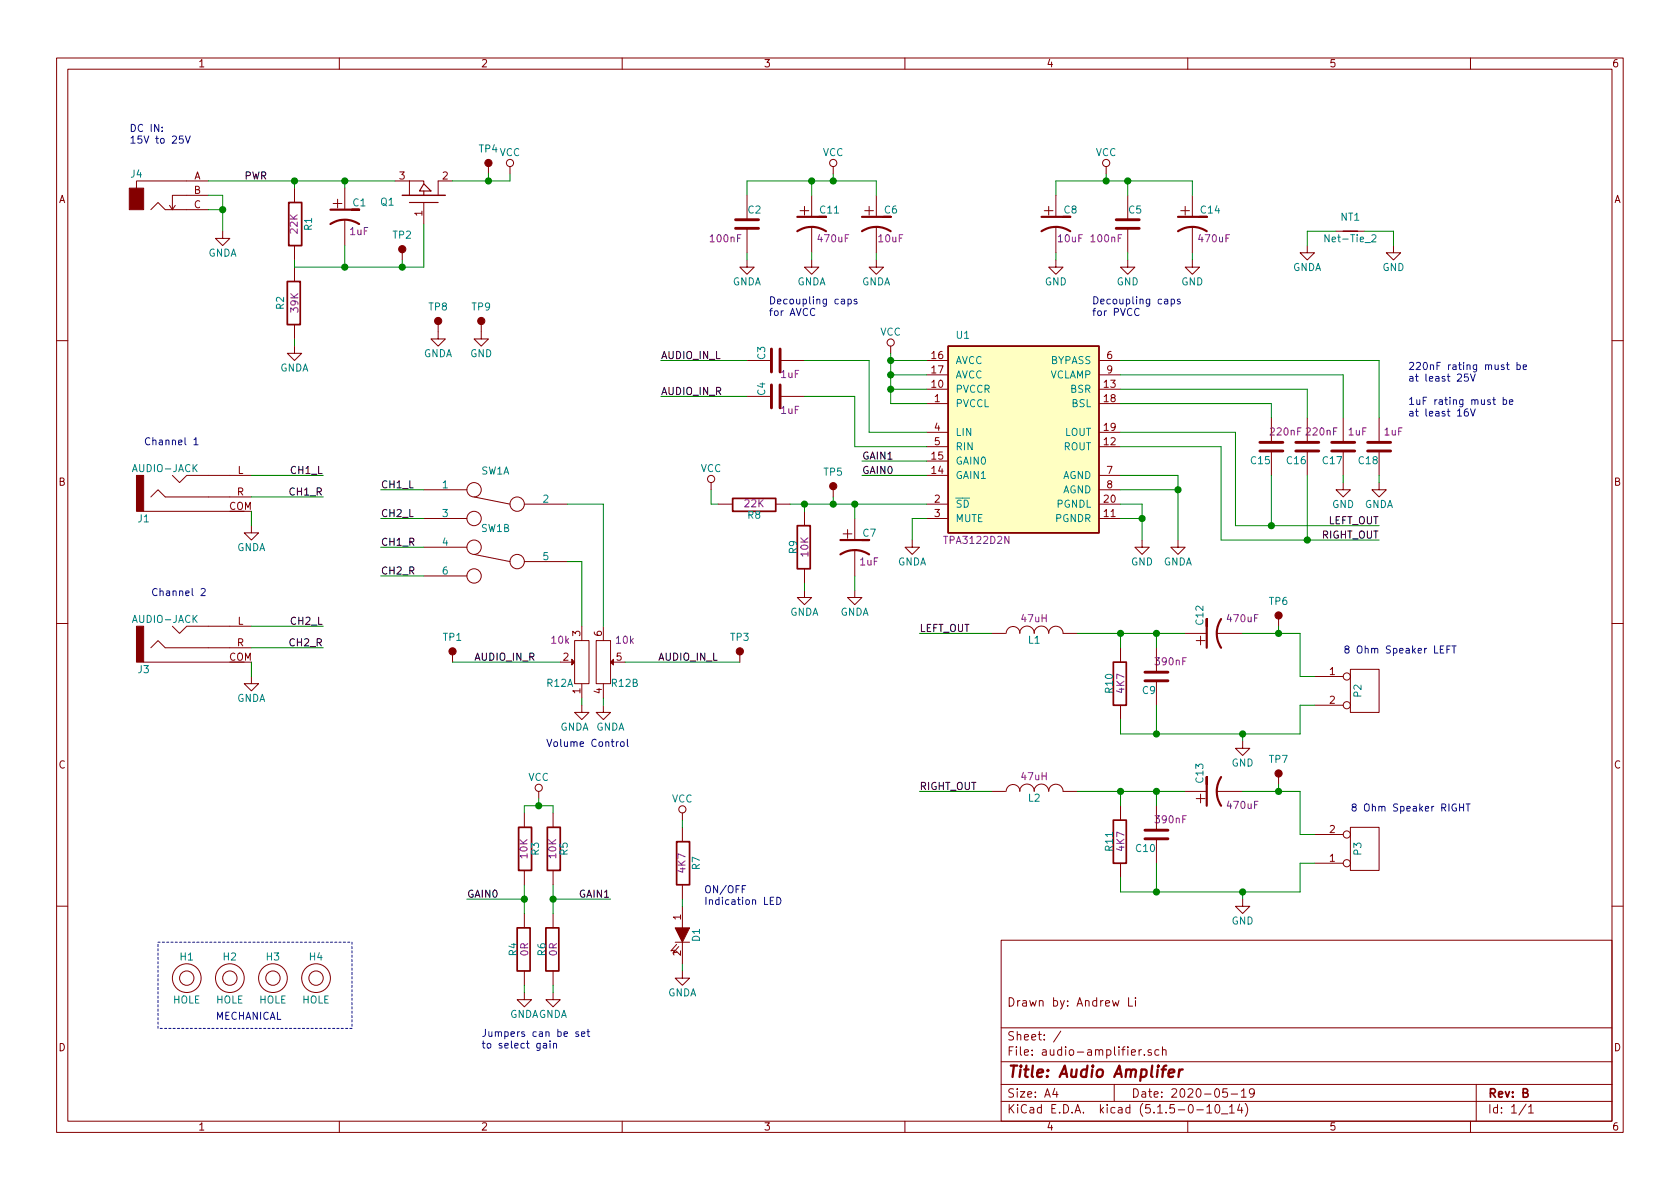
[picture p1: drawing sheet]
<svg xmlns="http://www.w3.org/2000/svg" width="297mm" height="210mm" viewBox="0 0 297 210" stroke-linecap="round" stroke-linejoin="round" font-family="sans-serif">
<g fill="none" stroke="#840000" stroke-width=".18">
<path d="M10 10.3h277v189.9h-277zM12 12.2h273v186.1h-273zM60 10.3v1.9M110 10.3v1.9M160 10.3v1.9M210 10.3v1.9M260 10.3v1.9M26.7 37.1l1.2-1.3 1.3 1.3h7.6M30 36.3l.5 .8M31 36.3l-.5 .8M36.8 34.5h-6.3v2.6M36.8 32h-12.7v1.3"/>
<path d="M52.1 33.3v2.5M61 33.3v3.8M61 38.9v4.5M69.8 32h2.6M72.4 32h2.5v.5M72.4 32v2.5M74.9 35.8v3.8M80 32h-2.5v2.5M86.4 28.7v2M90.2 29.5v1.2M132.1 34.5v4.4M143.5 34.5v3.8"/>
<path d="M147.3 29.5v1.2M154.9 34.5v3.8M186.7 34.5v3.8M195.6 29.5v1.2M199.4 34.5v4.4M210.8 34.5v3.8M39.4 40.9v1.3h1.2l-1.2 1.2-1.3-1.2h1.3M52.1 43.4v2.6M52.1 47.2v2.6M52.1 57.4v2.5M71.1 44v2M77.5 56.7v3.2h1.2l-1.2 1.3-1.3-1.3h1.3"/>
<path d="M85.1 56.7v3.2h1.3l-1.3 1.3-1.3-1.3h1.3M132.1 46v1.2h1.2l-1.2 1.3-1.3-1.3h1.3M132.1 40.4v4.3M143.5 46v1.2h1.3l-1.3 1.3-1.3-1.3h1.3M143.5 40.1v4.6M154.9 46v1.2h1.3l-1.3 1.3-1.2-1.3h1.2M154.9 40.1v4.6M186.7 46v1.2h1.3l-1.3 1.3-1.3-1.3h1.3M186.7 40.1v4.6M199.4 46v1.2h1.3l-1.3 1.3-1.3-1.3h1.3M199.4 40.4v4.3M210.8 46v1.2h1.3l-1.3 1.3-1.3-1.3h1.3"/>
<path d="M210.8 40.1v4.6M231.1 43.4v1.3h1.3l-1.3 1.3-1.2-1.3h1.2M236.2 40.9h5.1M246.4 43.4v1.3h1.2l-1.2 1.3-1.3-1.3h1.3M10 60.2h2M52.1 61.2v1.3h1.2l-1.2 1.2-1.3-1.2h1.3M132.1 70.1h4.3M132.1 63.7h4.3M137.9 70.1h4.3M137.9 63.7h4.3M157.5 61.2v1.3M163.8 63.7h3.8"/>
<path d="M163.8 71.4h3.8M163.8 68.8h3.8M163.8 79h3.8M163.8 66.3h3.8M163.8 76.4h3.8M194.3 63.7h3.8M194.3 71.4h3.8M194.3 68.8h3.8M194.3 79h3.8M194.3 66.3h3.8M194.3 76.4h3.8M224.8 73.9v4.3"/>
<path d="M224.8 79.8v4.3M231.1 73.9v4.3M231.1 79.8v4.3M237.5 73.9v4.3M237.5 79.8v4.3M243.8 73.9v4.3M243.8 79.8v4.3M285 60.2h2M25.4 90.4h17.8zM26.7 87.9l1.2-1.3 1.3 1.3h15.2M30.5 84.1l1.2 1.2 1.3-1.2h3.8M36.8 84.1h3.8z"/>
<path d="M40.6 90.4h3.8M40.6 84.1h3.8M44.4 93v1.2h1.3l-1.3 1.3-1.2-1.3h1.2M74.9 96.8h7.6M74.9 86.6h7.6M74.9 91.7h7.6M83.8 98l6.4 1.3M83.8 87.9l6.4 1.2M92.7 99.3h7.6M92.7 89.1h7.6M125.7 85.3v1.3M127 89.1h2.5"/>
<path d="M137.2 89.1h2.5M142.2 90.4v2.6M147.3 85.9v2M151.1 91.7v3.8M151.1 97.3v4.5M161.3 95.5v1.3h1.3l-1.3 1.2-1.3-1.2h1.3M163.8 89.1h3.8M163.8 91.7h3.8M163.8 84.1h3.8M163.8 81.5h3.8M194.3 86.6h3.8M194.3 89.1h3.8"/>
<path d="M194.3 91.7h3.8M194.3 84.1h3.8M201.9 95.5v1.3h1.3l-1.3 1.2-1.2-1.2h1.2M208.3 95.5v1.3h1.2l-1.2 1.2-1.3-1.2h1.3M237.5 85.3v1.3h1.3l-1.3 1.3-1.3-1.3h1.3M243.8 85.3v1.3h1.3l-1.3 1.3-1.2-1.3h1.2M10 110.3h2M25.4 117.1h17.8zM26.7 114.5l1.2-1.2 1.3 1.2h15.2M30.5 110.7l1.2 1.3 1.3-1.3h3.8M36.8 110.7h3.8zM40.6 117.1h3.8"/>
<path d="M40.6 110.7h3.8M44.4 119.6v1.3h1.3l-1.3 1.3-1.2-1.3h1.2M74.9 101.8h7.6M80 115.1v2M101.6 113.3h2.5v7.6h-2.5zM102.9 110.7v2.6M105.4 113.3h2.5v7.6h-2.5zM106.7 110.7v2.6M130.8 115.1v2M142.2 104.4v1.3h1.3l-1.3 1.2-1.2-1.2h1.2M142.2 100.6v2.5M151.1 104.4v1.3h1.3l-1.3 1.2-1.2-1.2h1.2"/>
<path d="M175.3 112h2.5M177.9 112a1.22 1.22 0 0 1 1.2-1.2 1.22 1.22 0 0 1 1.2 1.2M180.3 112a1.3 1.3 0 0 1 1.3-1.3 1.3 1.3 0 0 1 1.3 1.3M182.8 112a1.3 1.3 0 0 1 1.3-1.3 1.3 1.3 0 0 1 1.3 1.3 1.27 1.27 0 0 1 1.3-1.3 1.27 1.27 0 0 1 1.3 1.3M188 112h2.5M198.1 114.5v2.6M204.5 114.5v4.4M209.5 112h3.9M215.1 112h4.6M226.1 108.7v2M232.4 119.6h5.1M238.8 118.4h5v7.6h-5z"/>
<path d="M285 110.3h2M95.2 139.9v1.3M102.9 124.7v1.3h1.2l-1.2 1.2-1.3-1.2h1.3M102.9 120.9v2.5M106.7 124.7v1.3h1.2l-1.2 1.2-1.3-1.2h1.3M106.7 120.9v2.5M175.3 139.9h2.5M177.9 139.9a1.22 1.22 0 0 1 1.2-1.2 1.22 1.22 0 0 1 1.2 1.2M180.3 139.9a1.3 1.3 0 0 1 1.3-1.2 1.3 1.3 0 0 1 1.3 1.2M182.8 139.9a1.3 1.3 0 0 1 1.3-1.2 1.3 1.3 0 0 1 1.3 1.2 1.27 1.27 0 0 1 1.3-1.2 1.27 1.27 0 0 1 1.3 1.2h2.5M198.1 124.7v2.5M204.5 120.4v4.3"/>
<path d="M209.5 139.9h3.9M215.1 139.9h4.6M219.7 131.1v1.2h1.3l-1.3 1.3-1.3-1.3h1.3M226.1 136.7v2M232.4 124.7h5.1M92.7 143.8v2.5M92.7 153.9v2.6M97.8 143.8v2.5M97.8 153.9v2.6M120.6 143.8v1.2M120.6 146.3v2.5M120.6 156.5v2.5"/>
<path d="M198.1 142.5v2.5M198.1 152.6v2.6M204.5 142.5v4.3M204.5 148.3v4.3M219.7 159v1.3h1.3l-1.3 1.2-1.3-1.2h1.3M232.4 152.6h5.1M232.4 147.6h5.1M238.8 146.3h5v7.6h-5zM10 160.2h2M92.7 175.5v1.3h1.3l-1.3 1.2-1.3-1.2h1.3M92.7 161.5v2.6M92.7 171.7v2.5"/>
<path d="M97.8 175.5v1.3h1.3l-1.3 1.2-1.3-1.2h1.3M97.8 161.5v2.6M97.8 171.7v2.5M119.4 166.6h2.5M119.6 167l-1 1.1 .7-.1M120 167.4l-1 1.1 .6-.1M120.6 171.7v1.3h1.3l-1.3 1.2-1.2-1.2h1.2M120.6 160.3v3.8M120.6 166.6v3.8M177 166.3h108v32h-108zM199.5 176.4v1.5h.8M200.8 176.4v.2"/>
<path d="M200.8 176.9v1M285 160.2h2M60 198.3v1.9M110 198.3v1.9M160 198.3v1.9M177 194.8h108M177 191.8h108M177 187.8h108M177 181.8h108M186.5 192.5l-.4 1h1M186.8 193v1M187.6 182.3l-1.3 2"/>
<path d="M197 191.8v3M200.1 186.1l.7-.1-.1-.3-.4-.1-.2 .2v.7h.6M201.4 185.6v1M201.8 185.6l-.4 .3M202.3 186.5v.1M203.6 185.7l-.4-.1-.2 .2v.2l.6 .2v.3h-.6M204.9 185.7l-.4-.1-.3 .3 .1 .6h.6M205.5 185.7l.3-.1 .3 .1 .1 .9M205.5 185.1v1.5M210 198.3v1.9M211.6 196.3h1.2M213.4 195.8l.4-.5v1.5"/>
<path d="M213.4 196.8h.8M215 195.4l.3-.1a.94 .94 0 0 1 0 1.5 .8 .8 0 0 1-.6-.6 .8 .8 0 0 1 .3-.8zM216 197h1.1M217 192.5h-.7l-.1 .7 .2-.1 .5 .1 .1 .2v.5l-.2 .1-.6-.1M217.4 195.8l.4-.5v1.5M217.4 196.8h.8M217.7 193.5h1.1M219.2 195.2l-.4 1.1h.9M219.5 193l.4-.5v1.5M219.5 194h.8M219.5 195.8v1M220.2 195.1a1.71 1.71 0 0 1 0 2.3"/>
<path d="M221.8 193.2l-.3 .3h-.3l-.3-.3v-.4l.2-.2 .4-.1 .2 .2a1.13 1.13 0 0 1-.2 1.2l-.4 .1M260 198.3v1.9M261 191.8v6.5M269.8 195.2l-1.2 2M270.3 195.8l.4-.5v1.5M270.3 196.8h.8"/>
<circle cx="90.2" cy="28.8" r=".63"/>
<circle cx="147.3" cy="28.8" r=".63"/>
<circle cx="195.6" cy="28.8" r=".63"/>
<circle cx="157.5" cy="60.6" r=".63"/>
<circle cx="83.8" cy="96.8" r="1.27"/>
<circle cx="83.8" cy="86.6" r="1.27"/>
<circle cx="83.8" cy="91.7" r="1.27"/>
<circle cx="91.4" cy="99.3" r="1.27"/>
<circle cx="91.4" cy="89.1" r="1.27"/>
<circle cx="125.7" cy="84.7" r=".63"/>
<circle cx="83.8" cy="101.8" r="1.27"/>
<circle cx="238.1" cy="119.6" r=".63"/>
<circle cx="95.2" cy="139.3" r=".63"/>
<circle cx="238.1" cy="124.7" r=".63"/>
<circle cx="120.6" cy="143.1" r=".63"/>
<circle cx="238.1" cy="147.6" r=".63"/>
<circle cx="238.1" cy="152.6" r=".63"/>
<circle cx="33" cy="173" r="2.54"/>
<circle cx="33" cy="173" r="1.27"/>
<circle cx="40.6" cy="173" r="2.54"/>
<circle cx="40.6" cy="173" r="1.27"/>
<circle cx="48.3" cy="173" r="2.54"/>
<circle cx="48.3" cy="173" r="1.27"/>
<circle cx="55.9" cy="173" r="2.54"/>
<circle cx="55.9" cy="173" r="1.27"/>
</g>
<path d="M206.6 189.8l1-.2v-.4h-.8l-.2 1 .2 .2 .6-.1M208.5 189.1l-.1 1.3M209.1 189.1a.55 .55 0 0 0-.6 .4" fill="none" stroke="#840000" stroke-width=".41"/>
<path d="M51.1 35.8h2.2v7.6h-2.2zM50.8 49.8h2.3v7.6h-2.3zM129.5 88.1h7.7v2.3h-7.7zM141 93h2.3v7.6h-2.3zM196.8 117.1h2.3v7.6h-2.3zM91.7 146.3h2.3v7.6h-2.3zM96.8 146.3h2.3v7.6h-2.3zM119.6 148.8h2.3v7.7h-2.3zM196.8 145h2.3v7.6h-2.3zM91.4 164.1h2.3v7.6h-2.3zM96.5 164.1h2.3v7.6h-2.3z" fill="none" stroke="#840000" stroke-width=".3"/>
<g fill="#840000" stroke="#840000" stroke-width=".18">
<path d="M107.9 117.1l.6-.5v1z"/>
<path d="M22.9 33.3h2.5v3.8h-2.5z"/>
<path d="M24.1 110.7h1.3v6.4h-1.3z"/>
<path d="M119.4 164.1h2.5l-1.3 2.5z"/>
<path d="M24.1 84.1h1.3v6.3h-1.3z"/>
<path d="M101.1 116.6l.5 .5-.5 .5z"/>
<circle cx="85.1" cy="56.8" r=".63"/>
<circle cx="77.5" cy="56.8" r=".63"/>
<circle cx="226.1" cy="136.8" r=".63"/>
<circle cx="226.1" cy="108.8" r=".63"/>
<circle cx="80" cy="115.2" r=".63"/>
<circle cx="130.8" cy="115.2" r=".63"/>
<circle cx="71.1" cy="44.1" r=".63"/>
<circle cx="86.4" cy="28.8" r=".63"/>
<circle cx="147.3" cy="86" r=".63"/>
</g>
<path d="M71.1 34.5h7.6M237.5 40.9h2.5M167.6 61.2h26.7v33h-26.7z" fill="none" stroke="#840000" stroke-width=".25"/>
<path d="M235 41.5v1.3l-.7-1.3v1.3M242.6 41.6l.5-.1 .2 .4-.1 .2-.7 .7h.8" fill="none" stroke="#008484" stroke-width=".18"/>
<path d="M72.4 35.8h5.1M74.9 32.5l1.3 1.3h-2zM74.9 33.8v.7" fill="none" stroke="#840000" stroke-width=".2"/>
<g fill="none" stroke="#840000" stroke-width=".38">
<path d="M58.4 39.6a4.6 4.6 0 0 1 5.1 0M58.4 37.1h5.1h-1.3M141 38.3h5h-1.2M152.4 38.3h5.1h-1.3M184.1 38.3h5.1h-1.2M208.3 38.3h5.1h-1.3M141 40.9a4.6 4.6 0 0 1 5 0M152.4 40.9a4.6 4.6 0 0 1 5.1 0M184.1 40.9a4.6 4.6 0 0 1 5.1 0M208.3 40.9a4.6 4.6 0 0 1 5.1 0M148.6 98a4.6 4.6 0 0 1 5.1 0M148.6 95.5h5.1h-1.3"/>
<path d="M213.4 110.7v-1.2v5M215.9 109.5a4.6 4.6 0 0 0 0 5M213.4 138.7v-1.3v5.1M215.9 137.4a4.6 4.6 0 0 0 0 5.1"/>
</g>
<g fill="none" stroke="#840000" stroke-width=".51">
<path d="M130 38.9h4.1M197.4 38.9h4M130 40.4h4.1M197.4 40.4h4M136.4 61.7v4.1M136.4 68.1v4M137.9 61.7v4.1M137.9 68.1v4M222.8 78.2h4M222.8 79.8h4M229.1 78.2h4.1M229.1 79.8h4.1"/>
<path d="M235.5 78.2h4M235.5 79.8h4M241.8 78.2h4.1M241.8 79.8h4.1M202.4 118.9h4.1M202.4 120.4h4.1M202.4 146.8h4.1M202.4 148.3h4.1"/>
</g>
<path d="M167.6 61.2h26.7v33h-26.7z" fill="#ffffc2" stroke="#ffffc2" stroke-width=".18"/>
<path d="M27.9 166.6h34.3M62.2 166.6v15.3M27.9 181.9v-15.3M62.2 181.9h-34.3" fill="none" stroke="#0000c2" stroke-width=".18" stroke-dasharray=".4 .4"/>
<g fill="none" stroke="#008400" stroke-width=".18">
<path d="M36.8 32h33M36.8 34.5h2.6v6.4M36.8 37.1h2.6M52.1 32v1.3M61 32v1.3M74.9 39.6v7.6h-22.8v-1.2M86.4 30.7v1.3M90.2 30.7v1.3h-10.2M132.1 34.5v-2.5h22.8v2.5M143.5 32v2.5M147.3 30.7v1.3M186.7 34.5v-2.5h24.1v2.5"/>
<path d="M195.6 30.7v1.3M199.4 32v2.5M52.1 59.9v1.3M61 43.4v3.8M71.1 46v1.2M132.1 44.7v1.3M143.5 44.7v1.3M154.9 44.7v1.3M186.7 44.7v1.3M199.4 44.7v1.3M210.8 44.7v1.3M236.2 40.9h-5.1v2.5"/>
<path d="M241.3 40.9h5.1v2.5M116.8 63.7h15.3M116.8 70.1h15.3M142.2 70.1h8.9v8.9h12.7M142.2 63.7h11.5v12.7h10.1M157.5 62.5v8.9h6.3M157.5 68.8h6.3M157.5 66.3h6.3M157.5 63.7h6.3M198.1 71.4h26.7v2.5M198.1 68.8h33v5.1M198.1 66.3h39.4v7.6"/>
<path d="M198.1 79h17.8v16.5h27.9M198.1 76.4h20.3v16.6h25.4M198.1 63.7h45.7v10.2M44.4 84.1h12.7M44.4 90.4v2.6M44.4 87.9h12.7M67.3 91.7h7.6M67.3 86.6h7.6M67.3 96.8h7.6M100.3 89.1h6.4v21.6M100.3 99.3h2.6v11.4M125.7 86.6v2.5h1.3"/>
<path d="M139.7 89.1h24.1M142.2 89.1v1.3M147.3 87.9v1.2M151.1 89.1v2.6M152.4 84.1h11.4M152.4 81.5h11.4M163.8 91.7h-2.5v3.8M198.1 89.1h3.8v6.4M198.1 84.1h10.2v11.4M198.1 91.7h3.8M198.1 86.6h10.2M224.8 84.1v8.9"/>
<path d="M231.1 84.1v11.4M237.5 84.1v1.2M243.8 84.1v1.2M44.4 117.1v2.5M44.4 110.7h12.7M44.4 114.5h12.7M67.3 101.8h7.6M80 117.1h19.1M110.5 117.1h20.3M142.2 103.1v1.3M151.1 101.8v2.6M162.6 112h12.7"/>
<path d="M190.5 112h19M198.1 112v2.5M204.5 112v2.5M219.7 112h10.2v7.6h2.5M226.1 110.7v1.3M102.9 123.4v1.3M106.7 123.4v1.3M162.6 139.9h12.7M190.5 139.9h19M198.1 139.9v2.6M204.5 124.7v5.1M204.5 139.9v2.6"/>
<path d="M219.7 129.8v1.3M219.7 139.9h10.2v7.7h2.5M226.1 138.7v1.2M232.4 124.7h-2.5v5.1h-31.8v-2.6M82.5 159h10.2M92.7 143.8v-1.3h5.1v1.3M92.7 156.5v5M95.2 141.2v1.3M97.8 156.5v5M97.8 159h10.1M120.6 145v1.3M120.6 159v1.3"/>
<path d="M204.5 152.6v5.1M219.7 157.7v1.3M232.4 152.6h-2.5v5.1h-31.8v-2.5M92.7 174.2v1.3M97.8 174.2v1.3M120.6 170.4v1.3"/>
</g>
<g fill="none" stroke="#0000c2" stroke-width=".18">
<path d="M28.7 23.1v.2M28.7 22.5v.1M32.4 24h-.7v.7l.2-.2 .4 .1 .1 .6-.2 .1-.5-.1M32.8 24l.4 1.3 .4-1.3M144.1 54.7a.51 .51 0 0 0-.7 0 .51 .51 0 0 0-.1 .6 .46 .46 0 0 0 .2 .5 .46 .46 0 0 0 .6-.1M149.9 53l.4-.1 .2 .2-.1 .6h-.5M149.9 52.9v1.3M151.5 53l-.3-.1-.2 .2 .1 .2 .4 .1v.3h-.5M201.4 54.7a.6 .6 0 0 0-.8 .4 .6 .6 0 0 0 .5 .7l.3-.1M207.1 53l.3-.1 .3 .2-.1 .6h-.5M207.1 52.9v1.3M208.6 53l-.2-.1-.2 .2v.2l.4 .1v.3h-.4"/>
<path d="M34.3 77.7l.3-.3v1.3M34.3 78.7h.7M259.5 72.3l-.4 .1-.2 .5 .1 .6 .2 .1 .3-.1 .1-.2-.1-.4-.3-.1-.3 .2M259.6 66.1h-.6l-.1 .6 .5-.1 .2 .3v.3l-.2 .2-.5-.1M260 66.1l.4 1.3 .4-1.3M260 72.3l.4 1.3 .4-1.3M263.9 70.7h.5M264.1 70.3v1l.3 .2M265.8 70.7h.4l.2 .2-.1 .6h-.5M265.8 70.3v1.2M266.3 64.5h.5M266.5 64.1v1.1l.3 .1"/>
<path d="M266.9 71.1l.6-.1-.1-.3h-.3l-.2 .2 .1 .6h.4M268.2 64.6l.4-.1 .2 .2-.1 .6h-.5M268.2 64.1v1.2M269.3 64.9l.6-.1-.1-.2-.3-.1-.2 .2 .1 .6h.4M35.6 104.2l.4-.1 .3 .3-.8 .9h.8M255.8 114.8h.4M256.4 114.2h-.6v1.3M256.7 114.2h.8M257.1 114.2v1.3M109.3 131.2h-.2l-.1 .2M109.8 131.2h.3l.2 .1v.6l-.3 .1-.3-.2zM110.9 130.7v1.1l.2 .2"/>
<path d="M131.9 156.6h-.7v1.3M136.2 159.3h.4M136.8 158.7h-.6v1.2h.6M137.3 158.7a.64 .64 0 0 1 .8 .6 .64 .64 0 0 1-.8 .6zM258.1 142.2v1.2M258.1 142.8h.7M258.8 142.2v1.2M259.2 142.2h.7M259.6 142.2v1.2M96.1 184.6h.5v.7M96.6 184.8l-.4 .1-.2 .1 .1 .3h.5M97.3 184.5v.8"/>
<path d="M97.9 184.6l.1-.1 .3 .1 .1 .7M97.9 184.5v.8M102.3 182.5l-.3-.1-.2 .2 .1 .2 .4 .1v.3h-.5M102.8 182.8l.6-.1v-.2l-.4-.1-.2 .2 .1 .6h.5M103.8 182.4h.5M104 182v1.1l.3 .2"/>
</g>
<g fill="#008400" stroke="#008400" stroke-width=".25">
<circle cx="147.3" cy="32" r=".51"/>
<circle cx="195.6" cy="32" r=".51"/>
<circle cx="95.3" cy="142.5" r=".51"/>
<circle cx="226.1" cy="139.9" r=".51"/>
<circle cx="143.5" cy="32" r=".51"/>
<circle cx="39.4" cy="37.1" r=".51"/>
<circle cx="147.3" cy="89.1" r=".51"/>
<circle cx="71.1" cy="47.2" r=".51"/>
<circle cx="86.4" cy="32" r=".51"/>
<circle cx="204.5" cy="129.8" r=".51"/>
<circle cx="204.5" cy="112" r=".51"/>
<circle cx="208.3" cy="86.6" r=".51"/>
<circle cx="201.9" cy="91.7" r=".51"/>
<circle cx="219.7" cy="129.8" r=".51"/>
<circle cx="199.4" cy="32" r=".51"/>
<circle cx="151.1" cy="89.1" r=".51"/>
<circle cx="61" cy="47.2" r=".51"/>
<circle cx="61" cy="32" r=".51"/>
<circle cx="157.5" cy="63.7" r=".51"/>
<circle cx="52.1" cy="32" r=".51"/>
<circle cx="157.5" cy="66.3" r=".51"/>
<circle cx="142.2" cy="89.1" r=".51"/>
<circle cx="157.5" cy="68.8" r=".51"/>
<circle cx="198.1" cy="112" r=".51"/>
<circle cx="224.8" cy="93" r=".51"/>
<circle cx="231.1" cy="95.5" r=".51"/>
<circle cx="204.5" cy="157.7" r=".51"/>
<circle cx="204.5" cy="139.9" r=".51"/>
<circle cx="198.1" cy="139.9" r=".51"/>
<circle cx="92.7" cy="159" r=".51"/>
<circle cx="219.7" cy="157.7" r=".51"/>
<circle cx="97.8" cy="159" r=".51"/>
<circle cx="226.1" cy="112" r=".51"/>
</g>
<g font-size="2.8" fill="#840000">
<text x="58.9" y="36.9">+</text>
<text x="141.4" y="38.1">+</text>
<text x="152.9" y="38.1">+</text>
<text x="184.6" y="38.1">+</text>
<text x="208.7" y="38.1">+</text>
<text x="149" y="95.3">+</text>
<text x="213.2" y="114.1" transform="rotate(-90 213.2 114.1)">+</text>
<text x="213.2" y="142" transform="rotate(-90 213.2 142)">+</text>
<text x="178" y="190.5">Title: Audio Amplifer</text>
</g>
<g font-size="2.1" fill="#840000">
<text x="178" y="178">Drawn by: Andrew Li</text>
<text x="178" y="184">Sheet: /</text>
<text x="178" y="186.7">File: audio-amplifier.sch</text>
<text x="178" y="196.9">KiCad E.D.A. kicad (5.1.5-0-10_14)</text>
<text x="178" y="194.1">Size: A4</text>
<text x="200" y="194.1">Date: 2020-05-19</text>
<text x="263" y="194.1">Rev: B</text>
<text x="263" y="196.9">Id: 1/1</text>
</g>
<g font-size="1.8" fill="#840000">
<text x="35" y="11.9">1</text>
<text x="85" y="11.9">2</text>
<text x="135" y="11.9">3</text>
<text x="185" y="11.9">4</text>
<text x="235" y="11.9">5</text>
<text x="285" y="11.9">6</text>
<text x="10.4" y="35.9">A</text>
<text x="34.3" y="31.7">A</text>
<text x="34.3" y="34.3">B</text>
<text x="70.6" y="31.7">3</text>
<text x="78.3" y="31.7">2</text>
<text x="285.4" y="35.9">A</text>
<text x="34.3" y="36.8">C</text>
<text x="74.7" y="38.2" transform="rotate(-90 74.7 38.2)">1</text>
<text x="164.8" y="63.5">16</text>
<text x="195.7" y="63.5">6</text>
<text x="164.8" y="68.6">10</text>
<text x="164.8" y="66">17</text>
<text x="165.3" y="71.1">1</text>
<text x="195.2" y="68.6">13</text>
<text x="195.2" y="71.1">18</text>
<text x="195.7" y="66">9</text>
<text x="165.3" y="76.2">4</text>
<text x="195.2" y="76.2">19</text>
<text x="42" y="83.8">L</text>
<text x="164.8" y="83.8">14</text>
<text x="164.8" y="81.3">15</text>
<text x="165.3" y="78.7">5</text>
<text x="195.2" y="78.7">12</text>
<text x="195.7" y="83.8">7</text>
<text x="10.4" y="85.9">B</text>
<text x="41.9" y="87.6">R</text>
<text x="165.3" y="88.9">2</text>
<text x="195.2" y="88.9">20</text>
<text x="195.7" y="86.4">8</text>
<text x="285.4" y="85.9">B</text>
<text x="40.5" y="90.2">COM</text>
<text x="165.3" y="91.4">3</text>
<text x="195.2" y="91.4">11</text>
<text x="42" y="110.5">L</text>
<text x="102.6" y="112.5" transform="rotate(-90 102.6 112.5)">3</text>
<text x="106.4" y="112.5" transform="rotate(-90 106.4 112.5)">6</text>
<text x="40.5" y="116.8">COM</text>
<text x="41.9" y="114.3">R</text>
<text x="99.6" y="116.8">2</text>
<text x="109" y="116.8">5</text>
<text x="235.1" y="119.4">1</text>
<text x="102.6" y="122.7" transform="rotate(-90 102.6 122.7)">1</text>
<text x="106.4" y="122.7" transform="rotate(-90 106.4 122.7)">4</text>
<text x="235.1" y="124.5">2</text>
<text x="10.4" y="135.9">C</text>
<text x="285.4" y="135.9">C</text>
<text x="235.1" y="147.3">2</text>
<text x="235.1" y="152.4">1</text>
<text x="120.4" y="162.7" transform="rotate(-90 120.4 162.7)">1</text>
<text x="120.4" y="169" transform="rotate(-90 120.4 169)">2</text>
<text x="10.4" y="185.9">D</text>
<text x="285.4" y="185.9">D</text>
<text x="35" y="199.9">1</text>
<text x="85" y="199.9">2</text>
<text x="135" y="199.9">3</text>
<text x="185" y="199.9">4</text>
<text x="235" y="199.9">5</text>
<text x="285" y="199.9">6</text>
</g>
<g font-size="1.8" fill="#0000c2">
<text x="22.9" y="23.3">DC IN:</text>
<text x="22.9" y="25.4">15V to 25V</text>
<text x="135.9" y="53.8">Decoupling caps</text>
<text x="193" y="53.8">Decoupling caps</text>
<text x="135.9" y="55.9">for AVCC</text>
<text x="193" y="55.9">for PVCC</text>
<text x="248.9" y="65.4">220nF rating must be</text>
<text x="248.9" y="67.5">at least 25V</text>
<text x="248.9" y="71.6">1uF rating must be</text>
<text x="248.9" y="73.7">at least 16V</text>
<text x="25.4" y="78.7">Channel 1</text>
<text x="26.7" y="105.4">Channel 2</text>
<text x="237.5" y="115.6">8 Ohm Speaker LEFT</text>
<text x="96.5" y="132.1">Volume Control</text>
<text x="238.8" y="143.5">8 Ohm Speaker RIGHT</text>
<text x="124.5" y="158">ON/OFF</text>
<text x="124.5" y="160">Indication LED</text>
<text x="38.1" y="180.3">MECHANICAL</text>
<text x="85.1" y="183.4">Jumpers can be set</text>
<text x="85.1" y="185.4">to select gain</text>
</g>
<g font-size="1.8" fill="#008484">
<text x="84.7" y="27">TP4</text>
<text x="88.3" y="27.6">VCC</text>
<text x="145.5" y="27.6">VCC</text>
<text x="193.7" y="27.6">VCC</text>
<text x="23.2" y="31.4">J4</text>
<text x="55.2" y="40.7" transform="rotate(-90 55.2 40.7)">R1</text>
<text x="62.4" y="36.5">C1</text>
<text x="67.3" y="36.4">Q1</text>
<text x="132.3" y="37.8">C2</text>
<text x="145.1" y="37.8">C11</text>
<text x="156.4" y="37.8">C6</text>
<text x="188.2" y="37.8">C8</text>
<text x="199.6" y="37.8">C5</text>
<text x="212.4" y="37.8">C14</text>
<text x="237.1" y="39">NT1</text>
<text x="36.8" y="45.4">GNDA</text>
<text x="69.5" y="42.2">TP2</text>
<text x="228.5" y="47.9">GNDA</text>
<text x="234.8" y="42.8">Net-Tie_2</text>
<text x="244.4" y="47.9">GND</text>
<text x="129.5" y="50.5">GNDA</text>
<text x="140.9" y="50.5">GNDA</text>
<text x="152.3" y="50.5">GNDA</text>
<text x="184.7" y="50.5">GND</text>
<text x="197.4" y="50.5">GND</text>
<text x="208.9" y="50.5">GND</text>
<text x="50.2" y="54.7" transform="rotate(-90 50.2 54.7)">R2</text>
<text x="75.8" y="54.9">TP8</text>
<text x="83.5" y="54.9">TP9</text>
<text x="155.6" y="59.4">VCC</text>
<text x="169.1" y="59.9">U1</text>
<text x="49.5" y="65.7">GNDA</text>
<text x="74.9" y="63.2">GNDA</text>
<text x="83.1" y="63.2">GND</text>
<text x="135.3" y="63.5" transform="rotate(-90 135.3 63.5)">C3</text>
<text x="168.9" y="64.4">AVCC</text>
<text x="185.8" y="64.4">BYPASS</text>
<text x="135.3" y="69.9" transform="rotate(-90 135.3 69.9)">C4</text>
<text x="168.9" y="69.5">PVCCR</text>
<text x="168.9" y="66.9">AVCC</text>
<text x="185.6" y="66.9">VCLAMP</text>
<text x="189.3" y="69.5">BSR</text>
<text x="168.9" y="72">PVCCL</text>
<text x="168.9" y="77.1">LIN</text>
<text x="188.2" y="77.1">LOUT</text>
<text x="189.5" y="72">BSL</text>
<text x="23.7" y="83.5">AUDIO-JACK</text>
<text x="85.1" y="83.9">SW1A</text>
<text x="123.9" y="83.5">VCC</text>
<text x="168.9" y="82.2">GAIN0</text>
<text x="168.9" y="79.6">RIN</text>
<text x="188" y="79.6">ROUT</text>
<text x="221.2" y="82.1">C15</text>
<text x="227.6" y="82.1">C16</text>
<text x="233.9" y="82.1">C17</text>
<text x="240.3" y="82.1">C18</text>
<text x="78.3" y="86.4">1</text>
<text x="96" y="88.9">2</text>
<text x="145.7" y="84.1">TP5</text>
<text x="168.9" y="84.7">GAIN1</text>
<text x="168.9" y="89.8">SD</text>
<text x="186.8" y="89.8">PGNDL</text>
<text x="187.8" y="84.7">AGND</text>
<text x="187.8" y="87.2">AGND</text>
<text x="235.5" y="89.8">GND</text>
<text x="241.2" y="89.8">GNDA</text>
<text x="24.4" y="92.4">J1</text>
<text x="78.3" y="91.4">3</text>
<text x="85.1" y="94.1">SW1B</text>
<text x="132.2" y="91.7">R8</text>
<text x="152.6" y="94.9">C7</text>
<text x="168.9" y="92.3">MUTE</text>
<text x="186.7" y="92.3">PGNDR</text>
<text x="41.9" y="97.5">GNDA</text>
<text x="78.3" y="96.5">4</text>
<text x="78.3" y="101.6">6</text>
<text x="96" y="99.1">5</text>
<text x="140.9" y="97.9" transform="rotate(-90 140.9 97.9)">R9</text>
<text x="158.7" y="100">GNDA</text>
<text x="200" y="100">GND</text>
<text x="205.7" y="100">GNDA</text>
<text x="224.4" y="107">TP6</text>
<text x="23.7" y="110.2">AUDIO-JACK</text>
<text x="78.4" y="113.3">TP1</text>
<text x="129.2" y="113.3">TP3</text>
<text x="139.6" y="108.9">GNDA</text>
<text x="148.5" y="108.9">GNDA</text>
<text x="181.9" y="113.8">L1</text>
<text x="212.8" y="110.4" transform="rotate(-90 212.8 110.4)">C12</text>
<text x="24.4" y="119">J3</text>
<text x="41.9" y="124.1">GNDA</text>
<text x="96.7" y="121.5">R12A</text>
<text x="108.2" y="121.5">R12B</text>
<text x="196.8" y="122.5" transform="rotate(-90 196.8 122.5)">R10</text>
<text x="202" y="122.7">C9</text>
<text x="240.7" y="123.2" transform="rotate(-90 240.7 123.2)">P2</text>
<text x="99" y="129.2">GNDA</text>
<text x="105.4" y="129.2">GNDA</text>
<text x="217.8" y="135.6">GND</text>
<text x="224.4" y="134.9">TP7</text>
<text x="93.4" y="138.1">VCC</text>
<text x="118.8" y="141.9">VCC</text>
<text x="181.9" y="141.8">L2</text>
<text x="212.8" y="138.4" transform="rotate(-90 212.8 138.4)">C13</text>
<text x="95.3" y="151.2" transform="rotate(-90 95.3 151.2)">R3</text>
<text x="100.4" y="151.2" transform="rotate(-90 100.4 151.2)">R5</text>
<text x="123.7" y="153.8" transform="rotate(-90 123.7 153.8)">R7</text>
<text x="196.8" y="150.4" transform="rotate(-90 196.8 150.4)">R11</text>
<text x="200.9" y="150.7">C10</text>
<text x="240.7" y="151.2" transform="rotate(-90 240.7 151.2)">P3</text>
<text x="123.7" y="166.5" transform="rotate(-90 123.7 166.5)">D1</text>
<text x="217.8" y="163.5">GND</text>
<text x="31.9" y="169.8">H1</text>
<text x="39.5" y="169.8">H2</text>
<text x="47.1" y="169.8">H3</text>
<text x="54.8" y="169.8">H4</text>
<text x="91.4" y="169" transform="rotate(-90 91.4 169)">R4</text>
<text x="96.4" y="169" transform="rotate(-90 96.4 169)">R6</text>
<text x="30.6" y="177.5">HOLE</text>
<text x="38.2" y="177.5">HOLE</text>
<text x="45.8" y="177.5">HOLE</text>
<text x="53.4" y="177.5">HOLE</text>
<text x="118.1" y="176.2">GNDA</text>
<text x="90.1" y="180">GNDAGNDA</text>
</g>
<g font-size="1.8">
<text x="43.2" y="31.7">PWR</text>
<text x="116.8" y="63.5">AUDIO_IN_L</text>
<text x="116.8" y="69.8">AUDIO_IN_R</text>
<text x="51.5" y="83.8">CH1_L</text>
<text x="152.4" y="81.3">GAIN1</text>
<text x="152.4" y="83.8">GAIN0</text>
<text x="51.4" y="87.6">CH1_R</text>
<text x="67.3" y="86.4">CH1_L</text>
<text x="67.3" y="91.4">CH2_L</text>
<text x="233.6" y="95.2">RIGHT_OUT</text>
<text x="234.7" y="92.7">LEFT_OUT</text>
<text x="67.3" y="96.5">CH1_R</text>
<text x="67.3" y="101.6">CH2_R</text>
<text x="51.5" y="110.5">CH2_L</text>
<text x="162.6" y="111.8">LEFT_OUT</text>
<text x="51.4" y="114.3">CH2_R</text>
<text x="83.8" y="116.8">AUDIO_IN_R</text>
<text x="116.5" y="116.8">AUDIO_IN_L</text>
<text x="162.6" y="139.7">RIGHT_OUT</text>
<text x="82.5" y="158.7">GAIN0</text>
<text x="102.5" y="158.7">GAIN1</text>
</g>
<g font-size="1.8" fill="#840084">
<text x="52.6" y="41.2" transform="rotate(-90 52.6 41.2)">22K</text>
<text x="61.9" y="41.6">1uF</text>
<text x="125.7" y="42.8">100nF</text>
<text x="144.8" y="42.8">470uF</text>
<text x="155.4" y="42.8">10uF</text>
<text x="187.2" y="42.8">10uF</text>
<text x="193" y="42.8">100nF</text>
<text x="212.1" y="42.8">470uF</text>
<text x="52.8" y="55.2" transform="rotate(-90 52.8 55.2)">39K</text>
<text x="138.1" y="66.8">1uF</text>
<text x="138.1" y="73.2">1uF</text>
<text x="224.8" y="77">220nF</text>
<text x="231.1" y="77">220nF</text>
<text x="238.5" y="77">1uF</text>
<text x="244.8" y="77">1uF</text>
<text x="131.7" y="89.7">22K</text>
<text x="142.9" y="98.4" transform="rotate(-90 142.9 98.4)">10K</text>
<text x="152.1" y="100">1uF</text>
<text x="167.2" y="96.2">TPA3122D2N</text>
<text x="97.6" y="113.8">10k</text>
<text x="109" y="113.8">10k</text>
<text x="180.7" y="110">47uH</text>
<text x="217.1" y="110">470uF</text>
<text x="204.4" y="117.6">390nF</text>
<text x="198.8" y="122.5" transform="rotate(-90 198.8 122.5)">4K7</text>
<text x="180.7" y="138">47uH</text>
<text x="217.1" y="143">470uF</text>
<text x="204.4" y="145.6">390nF</text>
<text x="93.3" y="151.7" transform="rotate(-90 93.3 151.7)">10K</text>
<text x="98.3" y="151.7" transform="rotate(-90 98.3 151.7)">10K</text>
<text x="121.2" y="154.3" transform="rotate(-90 121.2 154.3)">4K7</text>
<text x="198.8" y="150.4" transform="rotate(-90 198.8 150.4)">4K7</text>
<text x="93.4" y="169" transform="rotate(-90 93.4 169)">0R</text>
<text x="98.5" y="169" transform="rotate(-90 98.5 169)">0R</text>
</g>
</svg>
